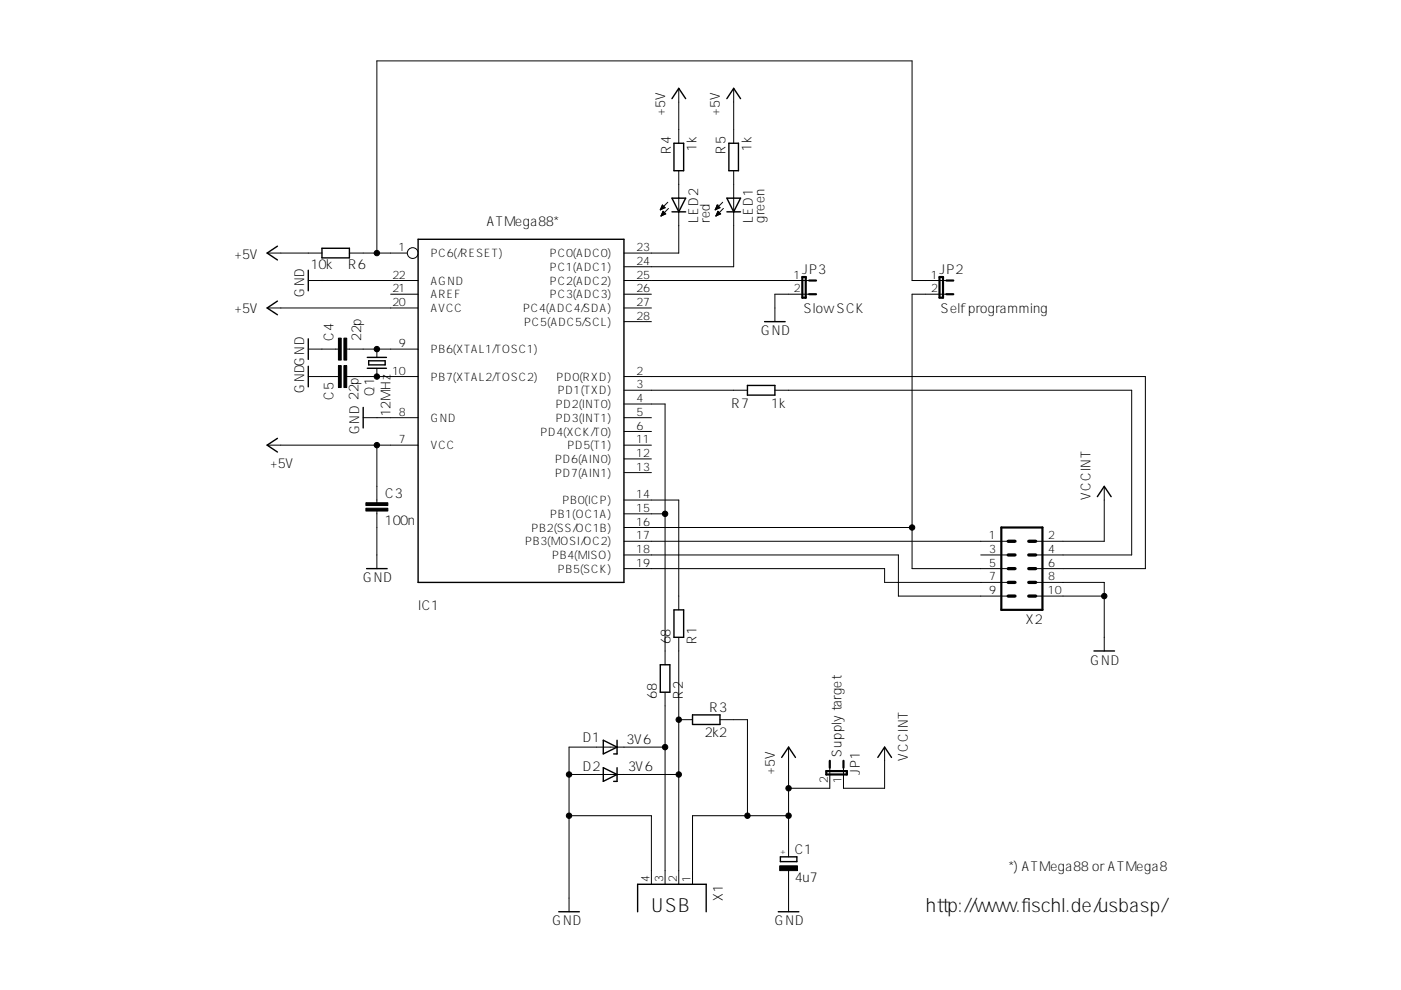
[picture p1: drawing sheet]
<svg xmlns="http://www.w3.org/2000/svg" width="297mm" height="210mm" viewBox="0 0 297 210" stroke-linecap="round" stroke-linejoin="round" font-family="sans-serif">
<g fill="#000" stroke="#000" stroke-width=".21">
<path d="M79.9 12.9h113.5zM193.4 12.9v46.6zM143.9 39.1v2.9zM143.9 36.2v2.9zM143.9 27.5v2.9zM143.9 18.7v3zM143.9 21.7v5.8zM155.6 39.1v2.9zM155.6 36.2v2.9zM155.6 27.5v2.9zM155.6 18.7v3zM155.6 21.7v5.8z"/>
<path d="M56.6 53.7h2.9zM65.4 53.7h2.9zM59.5 53.7h5.9zM65.4 59.5h2.9zM74.1 53.7h2.9zM77 53.7h2.9zM79.9 12.9v40.8zM82.8 59.5h5.8zM82.8 53.7h3.6zM68.3 59.5h14.5zM79.9 53.7h2.9zM132.3 59.5h5.8z"/>
<path d="M132.3 56.6h5.8zM132.3 53.7h5.8zM138.1 59.5h29.1zM138.1 53.7h5.8zM138.1 56.6h17.5zM140.4 43.5l-.4 1zM140.1 44.3h.3zM140.1 44.2h.6zM140.6 44.8l-.5 1zM140.2 44h.8zM140.2 45.6h.4zM140.2 43.9h.7z"/>
<path d="M140.3 45.5h.6zM140.3 43.8h.4zM140.3 45.3h.8zM140.4 43.6h.2zM140.4 45.2h.6zM140.4 43.5l.6 .5zM140.5 45h.3zM140.5 44.9h.2zM140.6 44.8l.6 .6zM140 44.5l1-.5zM140.1 45.8l1.1-.4zM141.6 42.9l-1.6 1.6z"/>
<path d="M141.7 44.2l-1.6 1.6zM143.9 44.9v2.9zM143.9 42v2.9zM143.9 47.8v5.9zM152.1 43.5l-.5 1zM151.7 44.3h.3zM151.8 44.2h.5zM152.2 44.8l-.4 1zM151.8 44h.8zM151.8 45.6h.4zM151.9 43.9h.6zM151.9 45.5h.6z"/>
<path d="M152 43.8h.4zM152 45.3h.8zM152 43.6h.2zM152 45.2h.6zM152.1 43.5l.6 .5zM152.1 45h.4zM152.2 44.9h.1zM152.2 44.8l.6 .6zM151.6 44.5l1.1-.5zM151.8 45.8l1-.4zM153.2 42.9l-1.6 1.6zM153.4 44.2l-1.6 1.6z"/>
<path d="M155.6 44.9v2.9zM155.6 42v2.9zM155.6 47.8v8.8zM167.2 59.5h2.9zM170.1 59.5h1.5zM193.4 59.5h2.9zM196.3 59.5h2.9zM199.2 59.5h1.5zM56.6 65.3h2.9zM68.3 74h2.9zM68.3 79.8h2.9zM65.4 79.8h2.9z"/>
<path d="M65.4 74h2.9zM71.2 74h.6zM71.2 79.8h.6zM73.5 74h.6zM73.5 79.8h.6zM74.1 74h2.9zM74.1 79.8h2.9zM79.9 74v1.8zM79.9 78.1v1.7zM77 74h2.9zM77 79.8h2.9zM82.8 79.8h5.8z"/>
<path d="M82.8 74h5.8zM82.8 62.4h5.8zM82.8 65.3h5.8zM79.9 74h2.9zM79.9 79.8h2.9zM59.5 65.3h23.3zM132.3 79.8h5.8zM132.3 68.2h5.8zM132.3 65.3h5.8zM132.3 62.4h5.8zM164.3 65.3v2.9zM164.3 62.4v2.9z"/>
<path d="M164.3 62.4h2.9zM167.2 62.4h2.9zM170.1 62.4h1.5zM193.4 62.4v49.4zM196.3 62.4h2.9zM193.4 62.4h2.9zM199.2 62.4h1.5zM138.1 79.8h104.7zM56.6 94.4h2.9zM59.5 94.4h20.4zM77 88.6h2.9zM79.9 88.6h2.9z"/>
<path d="M79.9 94.4h2.9zM79.9 94.4v8.7zM82.8 88.6h5.8zM82.8 94.4h5.8zM132.3 97.3h5.8zM132.3 94.4h5.8zM132.3 91.5h5.8zM132.3 88.6h5.8zM132.3 85.7h5.8zM132.3 82.7h5.8zM138.1 82.7h17.5zM138.1 85.7h2.9z"/>
<path d="M155.6 82.7h2.9zM164.3 82.7h2.9zM167.2 82.7h72.7zM239.9 82.7v35zM79.9 103.1v2.9zM79.9 108.9v2.9zM79.9 106v.6zM79.9 108.4v.5zM79.9 117.7v2.9zM79.9 111.8v5.9zM132.3 117.7h5.8zM132.3 114.8h5.8z"/>
<path d="M132.3 111.8h5.8zM132.3 108.9h5.8zM132.3 106h5.8zM132.3 100.2h5.8zM138.1 108.9h2.9zM138.1 111.8h55.3zM141 85.7v23.2zM138.1 106h5.8zM138.1 117.7h52.4zM193.4 111.8v8.8zM207.9 114.8h5.9zM207.9 117.7h5.9z"/>
<path d="M138.1 114.8h69.8zM219.6 114.8h5.8zM219.6 117.7h5.8zM225.4 114.8h8.7zM234.1 103.1v2.9zM234.1 106v8.8zM225.4 117.7h14.5zM132.3 120.6h5.8zM141 138v2.9zM141 108.9v29.1zM143.9 126.4v2.9zM143.9 135.1v2.9z"/>
<path d="M143.9 106v20.4zM187.6 120.6v2.9zM138.1 120.6h49.5zM190.5 117.7v8.7zM193.4 120.6h14.5zM207.9 120.6h5.9zM207.9 123.5h5.9zM207.9 126.4h5.9zM187.6 123.5h20.3zM190.5 126.4h17.4zM219.6 120.6h5.8zM219.6 123.5h5.8z"/>
<path d="M219.6 126.4h5.8zM225.4 123.5h8.7zM225.4 126.4h8.7zM225.4 120.6h17.4zM234.1 135.1v2.9zM234.1 123.5v2.9zM234.1 126.4v8.7zM242.8 79.8v40.8zM120.6 158.4v5.8zM126.5 158.4h2.9zM120.6 158.4h5.9zM129.4 158.4h2.9z"/>
<path d="M132.3 158.4h8.7zM141 146.8v2.9zM141 149.7v8.7zM143.9 152.6h2.9zM143.9 138v14.6zM152.7 152.6h2.9zM155.6 152.6h2.9zM158.5 152.6v20.3zM120.6 172.9v17.5zM120.6 164.2v8.7zM120.6 164.2h5.9zM126.5 164.2h2.9z"/>
<path d="M129.4 164.2h2.9zM132.3 164.2h11.6zM120.6 172.9h17.5zM143.9 152.6v11.6zM146.8 172.9h11.7zM158.5 172.9h8.7zM167.2 158.4v2.9zM167.2 178.8v2.9zM167.2 172.9v5.9zM167.2 161.3v5.8zM167.2 167.1v5.8zM175.9 164.2v2.9z"/>
<path d="M175.9 162.8v1.4zM167.2 167.1h8.7zM178.8 164.2v2.9zM178.8 162.8v1.4zM187.6 158.4v2.9zM187.6 161.3v5.8zM178.8 167.1h8.8zM120.6 190.4v2.9zM138.1 184.6v2.9zM138.1 172.9v11.7zM141 184.6v2.9zM141 158.4v26.2z"/>
<path d="M143.9 184.6v2.9zM143.9 164.2v20.4zM146.8 184.6v2.9zM146.8 172.9v11.7zM167.2 190.4v2.9zM167.2 184.6v2.9zM167.2 187.5v2.9z"/>
<circle cx="79.9" cy="53.7" r=".57"/>
<circle cx="79.9" cy="79.8" r=".57"/>
<circle cx="79.9" cy="74" r=".57"/>
<circle cx="79.9" cy="94.4" r=".57"/>
<circle cx="141" cy="108.9" r=".57"/>
<circle cx="193.4" cy="111.8" r=".57"/>
<circle cx="234.1" cy="126.4" r=".57"/>
<circle cx="141" cy="158.4" r=".57"/>
<circle cx="143.9" cy="152.6" r=".57"/>
<circle cx="120.6" cy="172.9" r=".57"/>
<circle cx="120.6" cy="164.2" r=".57"/>
<circle cx="143.9" cy="164.2" r=".57"/>
<circle cx="158.5" cy="172.9" r=".57"/>
<circle cx="167.2" cy="172.9" r=".57"/>
<circle cx="167.2" cy="167.1" r=".57"/>
</g>
<g fill="#000" stroke="#000" stroke-width=".3">
<path d="M143.9 18.7l-1.4 2.2zM155.6 18.7l-1.5 2.2zM142.9 30.4v5.8zM144.9 30.4v5.8zM142.9 36.2h2zM142.9 30.4h2zM143.9 18.7l1.5 2.2zM154.5 30.4v5.8zM156.6 30.4v5.8zM154.5 36.2h2.1zM154.5 30.4h2.1zM155.6 18.7l1.4 2.2z"/>
<path d="M56.6 53.7l2.2 1.4zM56.6 53.7l2.2-1.5zM65.4 57.3v4.4zM68.3 52.6h5.8zM68.3 52.6v2.1zM68.3 54.7h5.8zM74.1 52.6v2.1zM88.6 50.7h43.7zM132.3 50.7v72.8zM142.5 42l1.4 2.9zM142.5 44.9h1.4zM142.5 42h1.4z"/>
<path d="M145.4 42l-1.5 2.9zM143.9 44.9h1.5zM143.9 42h1.5zM154.1 42l1.5 2.9zM154.1 44.9h1.5zM154.1 42h1.5zM157 42l-1.4 2.9zM155.6 44.9h1.4zM155.6 42h1.4zM56.6 65.3l2.2 1.4zM56.6 65.3l2.2-1.5zM65.4 77.7v4.3z"/>
<path d="M65.4 71.8v4.4zM77.9 75.8h4zM77.9 78.1h4zM78.2 77.4h3.5zM78.2 76.5v.9zM81.7 76.5v.9zM78.2 76.5h3.5zM162.1 68.2h4.4zM56.6 94.4l2.2 1.4zM56.6 94.4l2.2-1.5zM77 86.4v4.3zM158.5 81.7h5.8z"/>
<path d="M158.5 81.7v2.1zM158.5 83.8h5.8zM164.3 81.7v2.1zM234.1 103.1l-1.4 2.2zM234.1 103.1l1.5 2.2zM77.7 120.6h4.4zM88.6 50.7v72.8zM88.6 123.5h43.7zM142.9 129.3v5.8zM142.9 129.3h2zM142.9 135.1h2zM144.9 129.3v5.8z"/>
<path d="M231.9 138h4.4zM127.9 159.8l2.9-1.4zM127.9 156.9v2.9zM127.9 156.9l2.9 1.5zM130.8 156.9v1.5zM130.8 158.4v1.4zM130.1 159.8h.7zM140 140.9v5.9zM140 140.9h2zM140 146.8h2zM142 140.9v5.9zM146.8 151.6h5.9z"/>
<path d="M146.8 151.6v2zM146.8 153.6h5.9zM152.7 151.6v2zM167.2 158.4l-1.5 2.2zM187.6 158.4l1.4 2.2zM127.9 165.7l2.9-1.5zM127.9 162.8v2.9zM127.9 162.8l2.9 1.4zM130.8 162.8v1.4zM130.8 164.2v1.5zM130.1 165.7h.7zM167.2 158.4l1.5 2.2z"/>
<path d="M187.6 158.4l-1.5 2.2zM118.5 193.3h4.3zM135.2 187.5v5.8zM135.2 187.5h14.5zM149.7 187.5v5.8zM165 193.3h4.4zM165.5 182.7h3.4zM165.5 181.7v1zM165.5 181.7h3.4zM168.9 181.7v1z"/>
</g>
<circle cx="87.5" cy="53.7" r="1.14" fill="none" stroke="#000" stroke-width=".21"/>
<path d="M71.8 71.7h.5v4.6h-.5zM71.8 77.5h.5v4.7h-.5zM72.9 71.7h.6v4.6h-.6zM72.9 77.5h.6v4.7h-.6zM77.6 107.8h4.6v.6h-4.6zM77.6 106.6h4.6v.6h-4.6zM165.3 183.6h3.8v1h-3.8z" fill="#000" stroke="#000" stroke-width=".21"/>
<g fill="#000" stroke="#000" stroke-width=".47">
<path d="M170.1 58.7v4.4zM170.1 58.7h.7zM171.6 59.5h1.4zM199.2 58.7v4.4zM199.2 58.7h.7zM200.7 59.5h1.4zM170.1 63.1h.7zM170.8 58.7v4.4zM171.6 62.4h1.4zM199.2 63.1h.7zM199.9 58.7v4.4zM200.7 62.4h1.4z"/>
<path d="M212.3 111.8h8.7zM212.3 111.8v17.5zM221 111.8v17.5zM212.3 129.3h8.7zM175.2 163.5v.7zM175.2 163.5h4.4zM175.9 161.3v1.5zM178.8 161.3v1.5zM175.2 164.2h4.4zM179.6 163.5v.7z"/>
</g>
<path d="M213.8 117.7h1.4zM213.8 114.8h1.4zM218.1 117.7h1.5zM218.1 114.8h1.5zM213.8 126.4h1.4zM213.8 123.5h1.4zM213.8 120.6h1.4zM218.1 126.4h1.5zM218.1 123.5h1.5zM218.1 120.6h1.5z" fill="#000" stroke="#000" stroke-width=".7"/>
<g font-size="4.1">
<text x="138.1" y="193.3">USB</text>
<text x="196.3" y="193.3">http://www.fischl.de/usbasp/</text>
</g>
<g font-size="2.9">
<text x="141" y="24.6" transform="rotate(-90 141 24.6)">+5V</text>
<text x="152.6" y="24.6" transform="rotate(-90 152.6 24.6)">+5V</text>
<text x="142.2" y="32.6" transform="rotate(-90 142.2 32.6)">R4</text>
<text x="147.7" y="32" transform="rotate(-90 147.7 32)">1k</text>
<text x="153.8" y="32.6" transform="rotate(-90 153.8 32.6)">R5</text>
<text x="159.3" y="32" transform="rotate(-90 159.3 32)">1k</text>
<text x="103.2" y="47.8">ATMega88*</text>
<text x="148" y="47.3" transform="rotate(-90 148 47.3)">LED2</text>
<text x="150.5" y="47.3" transform="rotate(-90 150.5 47.3)">red</text>
<text x="159.6" y="47.3" transform="rotate(-90 159.6 47.3)">LED1</text>
<text x="162.1" y="47.3" transform="rotate(-90 162.1 47.3)">green</text>
<text x="49.7" y="54.8">+5V</text>
<text x="65.9" y="57.1">10k</text>
<text x="73.8" y="57.1">R6</text>
<text x="170.1" y="58">JP3</text>
<text x="199.2" y="58">JP2</text>
<text x="64.5" y="63" transform="rotate(-90 64.5 63)">GND</text>
<text x="49.7" y="66.4">+5V</text>
<text x="161.4" y="71.1">GND</text>
<text x="170.4" y="66.3">SlowSCK</text>
<text x="199.5" y="66.3">Selfprogramming</text>
<text x="70.7" y="72.3" transform="rotate(-90 70.7 72.3)">C4</text>
<text x="76.6" y="72.3" transform="rotate(-90 76.6 72.3)">2 p</text>
<text x="64.5" y="83.3" transform="rotate(-90 64.5 83.3)">GNDGND</text>
<text x="79.3" y="83.9" transform="rotate(-90 79.3 83.9)">Q1</text>
<text x="70.7" y="84.8" transform="rotate(-90 70.7 84.8)">C5</text>
<text x="82.8" y="88.3" transform="rotate(-90 82.8 88.3)">12MHz</text>
<text x="155.1" y="86.6">R7</text>
<text x="163.6" y="86.5">1k</text>
<text x="76.1" y="92.1" transform="rotate(-90 76.1 92.1)">GND 2 p</text>
<text x="57.2" y="99.3">+5V</text>
<text x="81.7" y="105.6">C3</text>
<text x="231.2" y="106" transform="rotate(-90 231.2 106)">VCCINT</text>
<text x="81.7" y="111.4">100n</text>
<text x="77" y="123.5">GND</text>
<text x="88.6" y="129.3">IC1</text>
<text x="142.2" y="136.6" transform="rotate(-90 142.2 136.6)">68</text>
<text x="147.7" y="136.6" transform="rotate(-90 147.7 136.6)">R1</text>
<text x="217.5" y="132.2">X2</text>
<text x="231.2" y="140.9">GND</text>
<text x="139.3" y="148.2" transform="rotate(-90 139.3 148.2)">68</text>
<text x="144.8" y="148.2" transform="rotate(-90 144.8 148.2)">R2</text>
<text x="150.4" y="150.9">R3</text>
<text x="123.6" y="157.4">D1</text>
<text x="132.9" y="157.7">3V6</text>
<text x="149.4" y="156.4">2k2</text>
<text x="178.4" y="160.4" transform="rotate(-90 178.4 160.4)">Supply target</text>
<text x="192.5" y="161.3" transform="rotate(-90 192.5 161.3)">VCCINT</text>
<text x="123.6" y="163.5">D2</text>
<text x="133.2" y="163.5">3V6</text>
<text x="164.3" y="164.2" transform="rotate(-90 164.3 164.2)">+5V</text>
<text x="182.3" y="164.2" transform="rotate(-90 182.3 164.2)">JP1</text>
<text x="168.5" y="181.1">C1</text>
<text x="213.8" y="184.6">*) ATMega88orATMega8</text>
<text x="153.2" y="191" transform="rotate(-90 153.2 191)">X1</text>
<text x="168.5" y="186.9">4u7</text>
<text x="117.2" y="196.2">GND</text>
<text x="164.3" y="196.2">GND</text>
</g>
<g font-size="2.5">
<text x="84.6" y="53.2">1</text>
<text x="135" y="53.2">23</text>
<text x="83.2" y="59.1">22</text>
<text x="91.3" y="54.5">PC6(/RESET)</text>
<text x="116.6" y="57.4">PC1(ADC1)</text>
<text x="116.6" y="54.5">PC0(ADC0)</text>
<text x="135" y="59.1">25</text>
<text x="135" y="56.2">24</text>
<text x="168.3" y="59.1">1</text>
<text x="197.4" y="59.1">1</text>
<text x="83.2" y="62">21</text>
<text x="83.2" y="64.9">20</text>
<text x="91.3" y="60.3">AGND</text>
<text x="91.3" y="63.3">AREF</text>
<text x="116.6" y="63.2">PC3(ADC3)</text>
<text x="116.6" y="60.3">PC2(ADC2)</text>
<text x="135" y="64.9">27</text>
<text x="135" y="62">26</text>
<text x="168.3" y="62">2</text>
<text x="197.4" y="62">2</text>
<text x="91.3" y="66.2">AVCC</text>
<text x="110.9" y="66.2">PC4(ADC4/SDA)</text>
<text x="111.1" y="69.1">PC5(ADC5/SCL)</text>
<text x="135" y="67.8">28</text>
<text x="84.6" y="73.6">9</text>
<text x="91.3" y="74.9">PB6(XTAL1/TOSC1)</text>
<text x="83.2" y="79.4">10</text>
<text x="91.3" y="80.7">PB7(XTAL2/TOSC2)</text>
<text x="118" y="80.7">PD0(RXD)</text>
<text x="118.3" y="83.6">PD1(TXD)</text>
<text x="135" y="82.3">3</text>
<text x="135" y="79.4">2</text>
<text x="84.6" y="88.2">8</text>
<text x="91.3" y="89.4">GND</text>
<text x="117.8" y="89.4">PD3(INT1)</text>
<text x="117.8" y="86.5">PD2(INT0)</text>
<text x="135" y="88.2">5</text>
<text x="135" y="85.3">4</text>
<text x="84.6" y="94">7</text>
<text x="91.3" y="95.3">VCC</text>
<text x="114.6" y="92.3">PD4(XCK/T0)</text>
<text x="120.3" y="95.2">PD5(T1)</text>
<text x="135" y="94">11</text>
<text x="135" y="91.1">6</text>
<text x="117.7" y="101.1">PD7(AIN1)</text>
<text x="117.7" y="98.2">PD6(AIN0)</text>
<text x="135" y="99.8">13</text>
<text x="135" y="96.9">12</text>
<text x="119.2" y="106.9">PB0(ICP)</text>
<text x="135" y="105.6">14</text>
<text x="112.7" y="112.7">PB2(SS/OC1B)</text>
<text x="116.6" y="109.8">PB1(OC1A)</text>
<text x="135" y="111.4">16</text>
<text x="135" y="108.5">15</text>
<text x="111.3" y="115.6">PB3(MOSI/OC2)</text>
<text x="117.1" y="118.5">PB4(MISO)</text>
<text x="135" y="117.3">18</text>
<text x="135" y="114.3">17</text>
<text x="209.7" y="114.3">1</text>
<text x="209.7" y="117.3">3</text>
<text x="222.2" y="114.3">2</text>
<text x="222.2" y="117.3">4</text>
<text x="118.3" y="121.4">PB5(SCK)</text>
<text x="135" y="120.2">19</text>
<text x="209.7" y="120.2">5</text>
<text x="209.7" y="123.1">7</text>
<text x="209.7" y="126">9</text>
<text x="222.2" y="120.2">6</text>
<text x="222.2" y="123.1">8</text>
<text x="222.2" y="126">10</text>
<text x="175.5" y="166" transform="rotate(-90 175.5 166)">2</text>
<text x="178.4" y="166" transform="rotate(-90 178.4 166)">1</text>
<text x="137.7" y="187.1" transform="rotate(-90 137.7 187.1)">4</text>
<text x="140.6" y="187.1" transform="rotate(-90 140.6 187.1)">3</text>
<text x="143.5" y="187.1" transform="rotate(-90 143.5 187.1)">2</text>
<text x="146.4" y="187.1" transform="rotate(-90 146.4 187.1)">1</text>
</g>
<text font-size="2.1" x="166.5" y="181.2" transform="rotate(-90 166.5 181.2)">+</text>
</svg>
